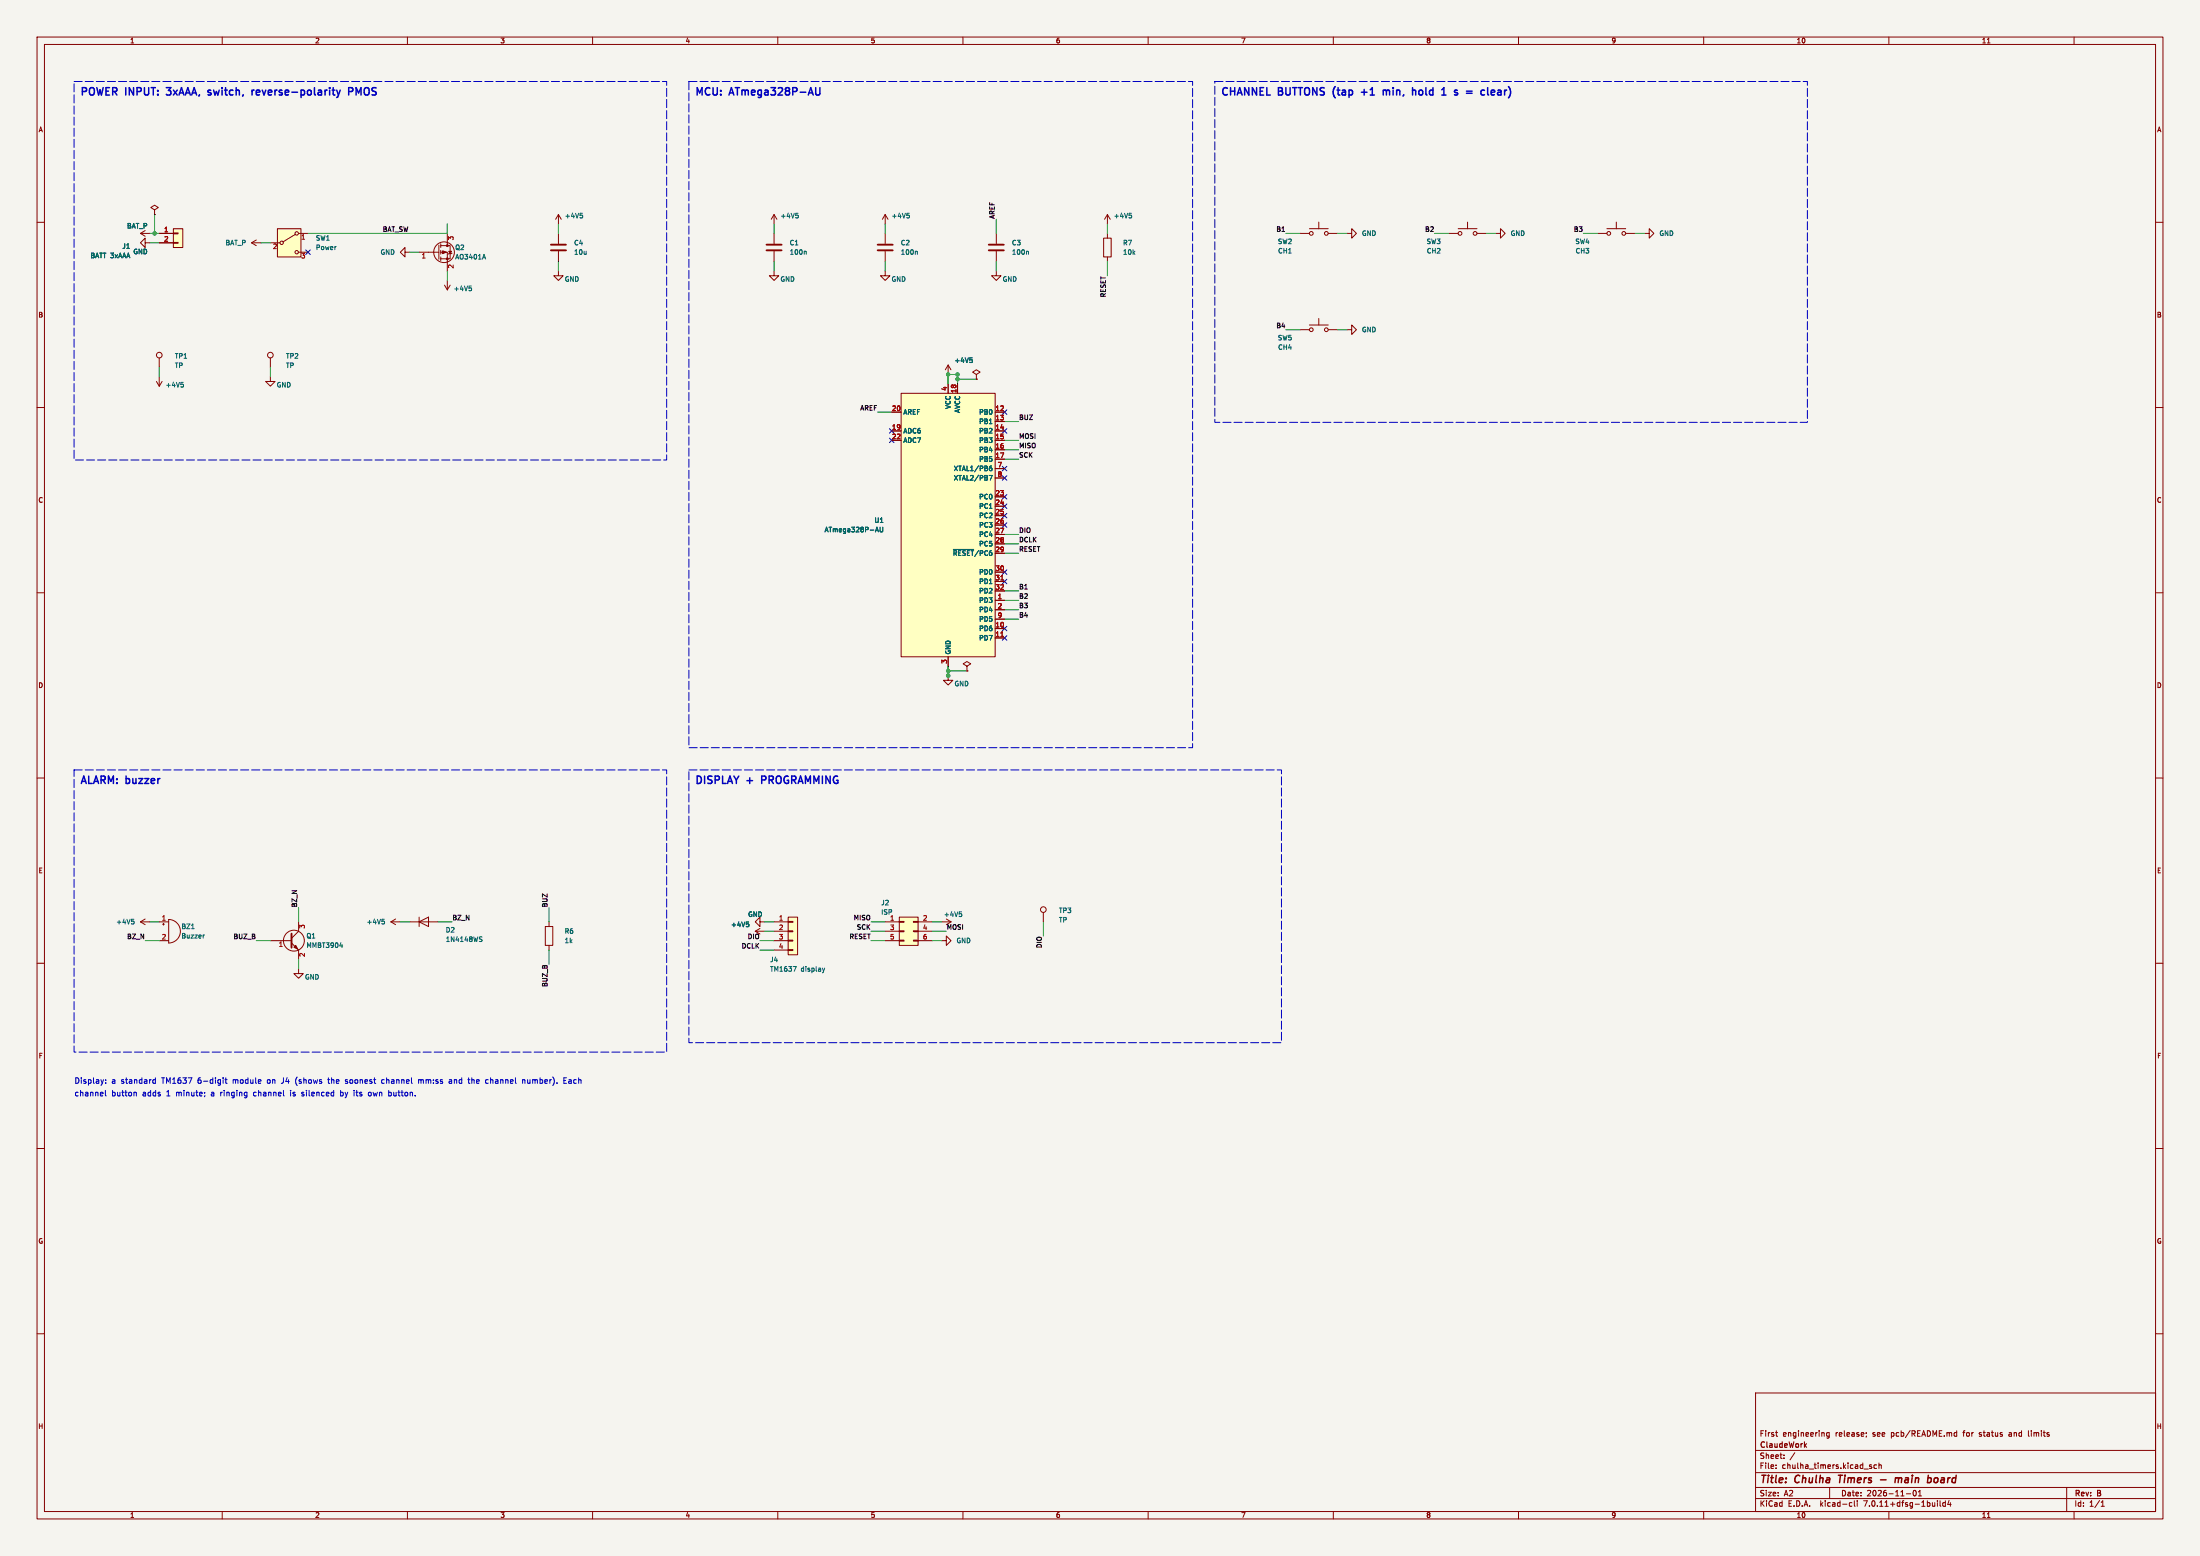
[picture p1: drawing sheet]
<svg xmlns="http://www.w3.org/2000/svg" width="594mm" height="420mm" viewBox="0 0 594 420" stroke-linecap="round" stroke-linejoin="round" font-family="sans-serif">
<path d="M0 0h594v420h-594z" fill="#f5f4ef" stroke="#f5f4ef" stroke-width=".27"/>
<g fill="none" stroke="#840000" stroke-width=".27">
<path d="M10 10h574v400h-574zM12 12h570v396h-570zM60 10v2M110 10v2M160 10v2M210 10v2M260 10v2M310 10v2M360 10v2M410 10v2M460 10v2M510 10v2"/>
<path d="M536.6 11.6h.7M560 10v2M10 60h2M41.7 56.6l1-.6-1-.6-1 .6 1 .6v1.3M41.7 57.9h.1M150.8 57.9v2.6M150.8 57.9l-.8 1.3M150.8 57.9l.7 1.3M209 57.9v2.6M209 57.9l-.8 1.3M209 57.9l.8 1.3M239 57.9v2.6"/>
<path d="M239 57.9l-.8 1.3M239 57.9l.8 1.3M299 57.9v2.6M299 57.9l-.8 1.3M299 57.9l.8 1.3M356.1 60v1.7M396.2 60v1.7M436.4 60v1.7M582 60h2M37.9 63h2.6M37.9 63l1.3 .8M39.2 65.5v-1.2l-1.3 1.2 1.3 1.3v-1.3h1.3"/>
<path d="M39.2 62.2l-1.3 .8M43 63h3.8M43 65.5h3.8M46.8 65.4h1.3v.3h-1.3zM46.8 62.9h1.3v.2h-1.3zM46.8 61.7h2.5v5.1h-2.5zM67.9 65.5l1.3 .8M67.9 65.5h2.6M69.2 64.8l-1.3 .7M73 65.5h2.5M74.9 61.7h6.4v7.6h-6.4zM79.7 63.3l-3.3 2"/>
<path d="M80.6 63h2.6M80.6 68.1h2.6M109.4 68.1v-1.3l-1.3 1.3 1.3 1.2v-1.2h1.2M113.2 68.1h5.3M118.5 66.2v3.8M119 68.1h1.8v5.1M119 66.3h2.5v3.6h-2.5M119 65.8v1M119 67.6v1M119 69.3v1.1M120 77l.8 1.2M120.8 63v3.3"/>
<path d="M120.8 75.7v2.5M121.2 67.8h.7l-.4 .7zM121.5 77l-.7 1.2M122.1 68.3l-1.1 .3M150.8 73.2v1.2h1.2l-1.2 1.3-1.3-1.3h1.3M150.8 63v2.8M150.8 67.8v2.8M209 73.2v1.2h1.3l-1.3 1.3-1.3-1.3h1.3M209 63v2.8M209 67.8v2.8M239 73.2v1.2h1.3l-1.3 1.3-1.3-1.3h1.3M239 63v2.8"/>
<path d="M239 67.8v2.8M269 73.2v1.2h1.3l-1.3 1.3-1.3-1.3h1.3M269 63v2.8M269 67.8v2.8M298 64.3h2v5h-2zM299 63v1.3M299 69.3v1.3M351 63h2.5M353.5 61.7h5.1M358.6 63h2.6M363.7 63h1.3v-1.3l1.2 1.3-1.2 1.3v-1.3M391.2 63h2.5"/>
<path d="M393.7 61.7h5.1M398.8 63h2.5M403.9 63h1.2v-1.3l1.3 1.3-1.3 1.3v-1.3M431.3 63h2.6M433.9 61.7h5M438.9 63h2.6M444 63h1.3v-1.3l1.3 1.3-1.3 1.3v-1.3M43 96.6v2.6M73 96.6v2.6M256 98.5l-.8 1.3M256 98.5v2.6M256 98.5l.8 1.3"/>
<path d="M351 89h2.5M353.5 87.7h5.1M356.1 86v1.7M358.6 89h2.6M363.7 89h1.3v-1.3l1.2 1.3-1.2 1.3v-1.3M10 110h2M42.2 103l.8 1.2M43 101.7v2.5M43.8 103l-.8 1.2M73 101.7v1.3h1.3l-1.3 1.2-1.3-1.2h1.3M240.8 111.2h2.5M240.8 116.3h2.5"/>
<path d="M240.8 118.9h2.5M243.3 106.2h25.4v71.1h-25.4zM256 103.6v2.6M258.5 103.6v2.6M263.6 101.1l1-.7-1-.6-1 .6 1 .7v1.2M263.6 102.3h.1M268.7 111.2h2.5M268.7 113.8h2.5M268.7 116.3h2.5M268.7 118.9h2.5M582 110h2M268.7 121.4h2.5"/>
<path d="M268.7 123.9h2.5M268.7 134.1h2.5M268.7 136.6h2.5M268.7 139.2h2.5M268.7 126.5h2.5M268.7 129h2.5M10 160h2M268.7 141.7h2.5M268.7 144.3h2.5M268.7 146.8h2.5M268.7 149.3h2.5M268.7 154.4h2.5"/>
<path d="M268.7 157h2.5M268.7 159.5h2.5M582 160h2M256 177.3v2.5M261.1 179.8l1-.6-1-.6-1 .6 1 .6v1.3M268.7 162h2.5M268.7 169.7h2.5M268.7 172.2h2.5M268.7 164.6h2.5M268.7 167.1h2.5M256 182.4v1.2h1.3l-1.3 1.3-1.3-1.3h1.3M261.1 181.1h.1"/>
<path d="M10 210h2M582 210h2M10 260h2M37.9 248.8h2.6M37.9 248.8l1.3 .8M39.2 248.1l-1.3 .7M43 253.9h2.5M43 248.8h2.5M43.9 249.5h.5M44.1 249.2v.5M45.5 248.2a3.2 3.2 0 0 1 3.2 3.2 3.2 3.2 0 0 1-3.2 3.1zM73 253.9h5.7"/>
<path d="M78.7 254.5l1.9 1.9v2.6M80.6 248.8v2.6l-1.9 1.9M105.5 248.8h2.6M105.5 248.8l1.3 .8M106.8 248.1l-1.3 .7M110.6 248.8h7.6M113.2 248.8l2.5-1.3v2.6zM113.2 247.5v2.6M147.2 250.1h2.1v5.1h-2.1zM148.2 248.8v1.3M148.2 255.2v1.2M203.9 251.4h2.6"/>
<path d="M203.9 251.4l1.3 .7M205.2 248.8v-1.3l-1.3 1.3 1.3 1.3v-1.3h1.3M205.2 250.6l-1.3 .8M209 253.9h3.8M209 248.8h3.8M209 251.4h3.8M209 256.4h3.8M212.8 256.3h1.3v.3h-1.3zM212.8 253.8h1.3v.2h-1.3zM212.8 251.2h1.3v.3h-1.3zM212.8 248.7h1.3v.2h-1.3zM212.8 247.5h2.6v10.2h-2.6z"/>
<path d="M239 253.9h3.8M239 248.8h3.8M239 251.4h3.8M242.8 253.8h1.3v.2h-1.3zM242.8 251.2h1.3v.3h-1.3zM242.8 248.7h1.3v.2h-1.3zM242.8 247.5h5.1v7.7h-5.1zM246.6 253.8h1.3v.2h-1.3zM246.6 251.2h1.3v.3h-1.3zM246.6 248.7h1.3v.2h-1.3zM247.9 253.9h3.8M247.9 248.8h3.8"/>
<path d="M247.9 251.4h3.8M254.2 253.9h1.3v-1.3l1.3 1.3-1.3 1.3v-1.3M254.2 248.8h2.6M255.5 248.1l1.3 .7M256.8 248.8l-1.3 .8M281.7 246.3v2.5M582 260h2M80.6 261.5v1.3h1.3l-1.3 1.3-1.2-1.3h1.2M10 310h2M582 310h2M10 360h2M474 376h108v32h-108z"/>
<path d="M582 360h2M474 397.5h108M474 391.5h108M479.4 386.7h.6M479.5 396.2v.2M479.5 395.4v.2M479.7 387.6l.3 .1M481.7 393.5v.2M481.7 392.7v.2M484.6 392.1l-1.3 1.9M493.9 386.7h-.4l-.3 .3 .1 .6h.6M493.9 386.7v1.2l-.3 .3-.4-.1"/>
<path d="M503.9 386.7v.2M504 387.6l-.2 .3M505.3 395.4h-.3l-.3 .2 .1 .2 .5 .1v.4h-.6M506.7 395.4h-.5l-.2 .3 .1 .6h.6M507.3 395.5l.6-.1 .1 1M507.3 394.9v1.5M527.7 386.7h.6M527.7 387.6h.6M528.3 386.2v1.5M542.5 387.2v.4M547.7 386.2v1.3l.2 .2M60 408v2"/>
<path d="M110 408v2M160 408v2M210 408v2M260 408v2M310 408v2M360 408v2M410 408v2M460 408v2M474 404.5h108M474 401.5h108M494 401.5v3M499.6 405.6h.4"/>
<path d="M500 406.5l-.4 .1M500.7 405.1v1.3l.2 .2M501.5 405.1v.1M501.5 405.6v1M510 408v2M514.7 403.2h1.2M516.7 402.3h.2a.8 .8 0 0 1 .5 .7 .8 .8 0 0 1-.5 .8 1 1 0 0 1-.2-1.5zM518 403.8h.8M518 402.7l.4-.4v1.5M523.1 405.1v.1M523.1 405.6v1M523.8 405.1v1.3l.2 .2"/>
<path d="M525.2 405.6h-.4l-.3 .3 .2 .6h.5M525.2 405.1v1.5M526.2 405l-.3 1.1h.9M526.6 405.6v1M536.6 409.6h.7M558 401.5v6.5M560 408v2M567.3 406.6h.9M567.3 405.5l.4-.4v1.5"/>
<circle cx="76" cy="65.5" r=".46"/>
<circle cx="80.1" cy="68.1" r=".46"/>
<circle cx="80.1" cy="63" r=".46"/>
<circle cx="119.9" cy="68.1" r="2.79"/>
<circle cx="354" cy="63" r=".51"/>
<circle cx="358.1" cy="63" r=".51"/>
<circle cx="394.2" cy="63" r=".51"/>
<circle cx="398.3" cy="63" r=".51"/>
<circle cx="434.4" cy="63" r=".51"/>
<circle cx="438.4" cy="63" r=".51"/>
<circle cx="43" cy="95.9" r=".76"/>
<circle cx="73" cy="95.9" r=".76"/>
<circle cx="354" cy="89" r=".51"/>
<circle cx="358.1" cy="89" r=".51"/>
<circle cx="79.3" cy="253.9" r="2.82"/>
<circle cx="281.7" cy="245.5" r=".76"/>
</g>
<path d="M496.4 398.2h1.1M496.9 398.2l-.2 2M507.7 399.4h1.6M511.8 399.1l.6-.2 .2 .2M511.8 398.9l-.2 1.3M512.6 399.1l-.1 1.1M513.4 399a.5 .5 0 0 0-.8 .1M522.9 398.9l-.5 .2-.2 .7 .3 .4 .5-.1" fill="none" stroke="#840000" stroke-width=".4"/>
<path d="M148.7 67.6h4.1M148.7 66h4.1M207 67.6h4M207 66h4M237 67.6h4M237 66h4M267 67.6h4M267 66h4M78.7 252v3.8" fill="none" stroke="#840000" stroke-width=".51"/>
<g fill="none" stroke="#006464" stroke-width=".27">
<path d="M156.7 57.6h.6M157.1 58.1l.2 .2-.2 .5M214.9 57.6h.6M215.3 58.1l.2 .2-.2 .5M244.9 57.6h.6M245.3 58.1l.2 .2-.2 .5M304.9 57.6h.6M305.3 58.1l.2 .2-.2 .5M126.7 77.2h.6M127.1 77.7l.2 .2-.2 .6M130.7 68.7l.4 1.2M217.5 67.8l.2 .2v.7"/>
<path d="M247.5 67.8l.2 .2v.7M277.5 67.8l.2 .2v.7M261.9 96.6h.6M262.3 97.1l.2 .2-.2 .6M48.9 103.2h.6M49.3 103.7l.2 .2-.2 .6M267.1 128.3h.8l-.5 1.3M267.2 126.4l.4-.1 .3 .2-.2 .5-.5-.1M267.7 125.8l-.5 .3M236.5 143.2h.6M236.8 142.3l.4 1.3M237.6 142.3v1l.3 .3 .4-.3v-1"/>
<path d="M257.4 148.3h5.5M35.5 248.1h.6M36 248.6l.2 .3-.2 .5M51.7 250.7h.7M55.2 252.4h-.2M91.7 255.3h.8M92.3 254.9v.8M103.2 248.1h.6M103.6 248.6l.2 .3-.2 .5M129.7 253.5l.3 .1 .1 .3-.5 .2M129.7 252.9h.4M201.5 248.9h.6"/>
<path d="M202 249.4l.2 .2-.2 .5M259 246.1h.6M259.4 246.6l.3 .3-.3 .5M214.1 260.9h.9l-.6 1.3M222.1 261.3l.3 .9M222.4 262.2l-.2 .3M222.7 261.3l-.3 .9"/>
</g>
<g fill="#840000" stroke="#840000" stroke-width=".27">
<path d="M79.4 255.7l.5-.5 .5 1z"/>
<path d="M119.5 67.7l1 .4-1 .4z"/>
<circle cx="120.8" cy="69.9" r=".25"/>
<circle cx="120.8" cy="66.3" r=".25"/>
</g>
<g fill="#ffffc2" stroke="#ffffc2" stroke-width=".27">
<path d="M243.3 106.2h25.4v71.1h-25.4z"/>
<path d="M242.8 247.5h5.1v7.7h-5.1z"/>
<path d="M212.8 247.5h2.6v10.2h-2.6z"/>
<path d="M74.9 61.7h6.4v7.6h-6.4z"/>
<path d="M46.8 61.7h2.5v5.1h-2.5z"/>
</g>
<path d="M270.2 156.5h.7M270.2 171.8h.7" fill="none" stroke="#a90000" stroke-width=".27"/>
<g fill="none" stroke="#0000c2" stroke-width=".4">
<path d="M44.9 23.7h1.2M44.9 25.5l.3 .2M56.4 25l.5 .1 .1 .3-.3 .3h-.4M56.4 24.3l.5 .1M68.6 24.3l-.6 .4M69.9 24.3h-.4l-.3 .3 .1 1 .6 .1M70.1 24.8l-.9 .2M94.1 24.7l1-.1 .2-.3-.1-.5-.3-.1h-.8v2M96.8 25.1l-.7-1.4v2M221.4 23.7l-.1 1.8-.3 .2-.7-.2M367.6 24.9h1.5M368.3 24.1v1.6"/>
<path d="M373.5 24.5l.5-.2 .3 .3M373.5 24.3v1.4M374.3 24.6l.3-.3 .6 .3M374.3 24.6v1.1M384 24.4l-.5-.1-.4 .4 .2 .9h.7M396 24.6h1.5M396 25.2h1.5M400 25.6h.8M400 24.4h.8M401.7 23.7v1.7M404.4 24.4h.8l.1 1.3M405.3 24.8l-.7 .1-.3 .3 .3 .5 .7-.1"/>
<path d="M205.7 210.5h.7M206.4 209.5h-.7v2"/>
</g>
<g fill="none" stroke="#0000c2" stroke-width=".27">
<path d="M28.5 294.3v1.3l.2 .2M28.5 292.3v.1M28.5 291.5v.1M36.4 294.8l.4 .2v.8M41.4 292.3h.6M41.4 291.5h.6M42 290.9v1.5M55.2 294.9v.1M55.3 295.7l-.1 .3M60.2 290.9v.2M60.2 291.4v1M60.7 291.4h.6"/>
<path d="M61 290.9v1.3l.3 .2M68.5 295v.7M76 292.4h.1M78.5 294.3v.2M78.5 294.8v1M80 291l-.2 .7 .2 1M81.5 295.7l.4 .1M81.9 294.8l-.4 .2v.2l.4 .1M88.5 291.4h.5M88.7 290.9v1.3l.3 .2M92 294.9h.5M92 295.7h.5"/>
<path d="M92 294.3v1.5M93.2 292.3h.6M93.8 291.5l-.3-.1-.3 .2 .1 .2 .5 .2M96.1 294.8h.6M99.6 294.9l.4-.1 .2 .3-.1 .6h-.5M103.7 291.5l-.4-.1-.3 .3 .2 .6h.5M105.1 294.8l.6 .3-.1 .6-.5 .1M113 291.6l.5-.2 .2 .2M113 291.4v1M113.7 291.6v.8M113.9 291.4l-.2 .2M121.2 292.2l.3 .2 .5-.1"/>
<path d="M121.3 291.5h.6l.1 .9M122 291.8l-.8 .3M127.4 290.9v1.5M127.6 291.4l-.2 .2M141.1 291.6l.6-.1v.9M141.1 291.4v1M142.5 291.4v.8l.2 .2M152.2 291.6h.5M153 290.9h-.8v1.5h.8M154 291.4l-.4 .1M154.1 291.8l-.6 .3 .1 .2 .5 .1"/>
</g>
<path d="M20 22h160v102.2h-160v-102.2M186 22h136v179.8h-136v-179.8M328 22h160v92h-160v-92M20 207.8h160v76.2h-160v-76.2M186 207.8h160v73.6h-160v-73.6" fill="none" stroke="#0000c2" stroke-width=".27" stroke-dasharray="2.2 .8"/>
<g fill="none" stroke="#009600" stroke-width=".27">
<path d="M41.7 57.9v5.1M269 59.2v3.8M40.5 63h2.5M40.5 65.5h2.5M70.5 65.5h2.5M110.6 68.1h2.6M120.8 60.5v2.5h-37.6M120.8 73.2v2.5M150.8 60.5v2.5M150.8 70.6v2.6M209 60.5v2.5M209 70.6v2.6"/>
<path d="M239 60.5v2.5M239 70.6v2.6M269 70.6v2.6M299 60.5v2.5M299 70.6v3.8M347.2 63h3.8M361.2 63h2.5M387.3 63h3.9M401.3 63h2.6M427.5 63h3.8M441.5 63h2.5M43 99.2v2.5"/>
<path d="M73 99.2v2.5M347.2 89h3.8M361.2 89h2.5M236.9 111.2h3.9M256 101.1h.1M256 101.1h2.5v2.5M256 101.1v2.5M258.5 102.3h5.1M271.2 118.9h3.8M271.2 113.8h3.8M271.2 121.4h3.8M271.2 123.9h3.8"/>
<path d="M271.2 144.3h3.8M271.2 149.3h3.8M271.2 146.8h3.8M271.2 159.5h3.8M256 179.8v2.6M271.2 164.6h3.8M271.2 167.1h3.8M271.2 162h3.8M256 182.4h.1M256 181.1h5.1M39.2 253.9h3.8M40.5 248.8h2.5"/>
<path d="M69.2 253.9h3.8M80.6 245v3.8M80.6 259v2.5M108.1 248.8h2.5M118.2 248.8h3.9M148.2 245v3.8M148.2 256.4v3.8M205.2 253.9h3.8M205.2 256.4h3.8M206.5 248.8h2.5M206.5 251.4h2.5M235.2 253.9h3.8"/>
<path d="M235.2 248.8h3.8M235.2 251.4h3.8M251.7 253.9h2.5M251.7 248.8h2.5M251.7 251.4h3.8M281.7 248.8v3.8"/>
</g>
<g fill="none" stroke="#000084" stroke-width=".27">
<path d="M82.6 67.5l1.2 1.2M83.8 67.5l-1.2 1.2M240.2 115.7l1.2 1.2M240.2 118.2l1.2 1.3M241.4 115.7l-1.2 1.2M241.4 118.2l-1.2 1.3M270.6 115.7l1.2 1.2M270.6 110.6l1.2 1.2M271.8 115.7l-1.2 1.2M271.8 110.6l-1.2 1.2M270.6 128.4l1.2 1.2M270.6 133.5l1.2 1.2"/>
<path d="M270.6 136l1.2 1.2M270.6 125.9l1.2 1.2M270.6 138.6l1.2 1.2M271.8 128.4l-1.2 1.2M271.8 133.5l-1.2 1.2M271.8 136l-1.2 1.2M271.8 125.9l-1.2 1.2M271.8 138.6l-1.2 1.2M270.6 156.3l1.2 1.3M270.6 141.1l1.2 1.2M270.6 153.8l1.2 1.2M271.8 156.3l-1.2 1.3"/>
<path d="M271.8 141.1l-1.2 1.2M271.8 153.8l-1.2 1.2M270.6 171.6l1.2 1.2M270.6 169.1l1.2 1.2M271.8 171.6l-1.2 1.2M271.8 169.1l-1.2 1.2"/>
</g>
<g fill="#009600" stroke="#009600" stroke-width=".27">
<circle cx="41.7" cy="63" r=".46"/>
<circle cx="256" cy="101.1" r=".46"/>
<circle cx="258.5" cy="102.3" r=".46"/>
<circle cx="258.5" cy="101.1" r=".46"/>
<circle cx="256" cy="182.4" r=".46"/>
<circle cx="256" cy="181.1" r=".46"/>
</g>
<g font-size="2.8" fill="#0000c2">
<text x="21.5" y="26.3">POWER</text>
<text x="34" y="26.3">INPUT:</text>
<text x="46" y="26.3">3xAAA,</text>
<text x="57.9" y="26.3">switch,</text>
<text x="70.5" y="26.3">reverse-polarity</text>
<text x="97.4" y="26.3">PMOS</text>
<text x="187.5" y="26.3">MCU:</text>
<text x="197.2" y="26.3">ATmega328P-AU</text>
<text x="329.5" y="26.3">CHANNEL</text>
<text x="345.3" y="26.3">BUTTONS</text>
<text x="360.8" y="26.3">(tap</text>
<text x="369.2" y="26.3">+1</text>
<text x="375.9" y="26.3">min,</text>
<text x="384.6" y="26.3">hold</text>
<text x="393.4" y="26.3">1</text>
<text x="397.7" y="26.3">s</text>
<text x="401.6" y="26.3">=</text>
<text x="406.4" y="26.3">clear)</text>
<text x="21.5" y="212.2">ALARM: buzzer</text>
<text x="187.5" y="212.2">DISPLAY</text>
<text x="201.7" y="212.2">+</text>
<text x="206.5" y="212.2">PROGRAMMING</text>
</g>
<g font-size="2.8" fill="#840000">
<text x="475" y="400.9">Title:</text>
<text x="484.7" y="400.9">Chulha</text>
<text x="497.3" y="400.9">Timers</text>
<text x="514.1" y="400.9">main</text>
<text x="523.7" y="400.9">board</text>
</g>
<g font-size="2.1" fill="#0000c2">
<text x="20" y="292.7">Display:</text>
<text x="30.1" y="292.7">a</text>
<text x="32.7" y="292.7">standard</text>
<text x="43.8" y="292.7">TM1637</text>
<text x="53.7" y="292.7">6-digit</text>
<text x="63.3" y="292.7">module</text>
<text x="72.7" y="292.7">on</text>
<text x="76.7" y="292.7">J4</text>
<text x="80.6" y="292.7">(shows</text>
<text x="89.6" y="292.7">the</text>
<text x="94.4" y="292.7">soonest</text>
<text x="104.4" y="292.7">channel</text>
<text x="114.5" y="292.7">mm:ss</text>
<text x="122.9" y="292.7">and</text>
<text x="128.3" y="292.7">the</text>
<text x="133.1" y="292.7">channel</text>
<text x="143.2" y="292.7">number).</text>
<text x="154.5" y="292.7">Each</text>
<text x="20" y="296.1">channel</text>
<text x="30.1" y="296.1">button</text>
<text x="38.5" y="296.1">adds</text>
<text x="45.1" y="296.1">1</text>
<text x="47.8" y="296.1">minute;</text>
<text x="57.4" y="296.1">a</text>
<text x="60.1" y="296.1">ringing</text>
<text x="69.2" y="296.1">channel</text>
<text x="79.3" y="296.1">is</text>
<text x="82.5" y="296.1">silenced</text>
<text x="93.1" y="296.1">by</text>
<text x="96.9" y="296.1">its</text>
<text x="101" y="296.1">own</text>
<text x="106.5" y="296.1">button.</text>
</g>
<g font-size="2.1" fill="#840000">
<text x="475" y="388">First</text>
<text x="481.3" y="388">engineering</text>
<text x="495.6" y="388">release;</text>
<text x="505.8" y="388">see</text>
<text x="510.8" y="388">pcb/README.md</text>
<text x="530.5" y="388">for</text>
<text x="534.9" y="388">status</text>
<text x="543.1" y="388">and</text>
<text x="548.5" y="388">limits</text>
<text x="475" y="394">Sheet:</text>
<text x="475" y="391.2">ClaudeWork</text>
<text x="475" y="396.7">File:</text>
<text x="481.1" y="396.7">chulha_timers.kicad_sch</text>
<text x="475" y="406.9">KiCad</text>
<text x="475" y="404.1">Size:</text>
<text x="481.7" y="404.1">A2</text>
<text x="482.7" y="406.9">E.D.A.</text>
<text x="491.6" y="406.9">kicad-cli</text>
<text x="497" y="404.1">Date:</text>
<text x="503.5" y="406.9">7.0.11+dfsg-1build4</text>
<text x="504" y="404.1">2026-11-01</text>
<text x="560" y="404.3">Rev:</text>
<text x="560" y="406.9">Id:</text>
<text x="564.1" y="406.9">1/1</text>
<text x="566.4" y="404.3">B</text>
</g>
<g font-size="1.8" fill="#840000">
<text x="35" y="11.9">1</text>
<text x="85" y="11.9">2</text>
<text x="135" y="11.9">3</text>
<text x="185" y="11.9">4</text>
<text x="235" y="11.9">5</text>
<text x="285" y="11.9">6</text>
<text x="335" y="11.9">7</text>
<text x="385" y="11.9">8</text>
<text x="435" y="11.9">9</text>
<text x="485" y="11.9">10</text>
<text x="535" y="11.9">11</text>
<text x="10.3" y="35.9">A</text>
<text x="582.3" y="35.9">A</text>
<text x="10.3" y="85.9">B</text>
<text x="582.3" y="85.9">B</text>
<text x="10.3" y="135.9">C</text>
<text x="582.3" y="135.9">C</text>
<text x="10.3" y="185.9">D</text>
<text x="582.3" y="185.9">D</text>
<text x="10.3" y="235.9">E</text>
<text x="582.3" y="235.9">E</text>
<text x="10.3" y="285.9">F</text>
<text x="582.3" y="285.9">F</text>
<text x="10.3" y="335.9">G</text>
<text x="582.3" y="335.9">G</text>
<text x="10.2" y="385.9">H</text>
<text x="582.2" y="385.9">H</text>
<text x="35" y="409.9">1</text>
<text x="85" y="409.9">2</text>
<text x="135" y="409.9">3</text>
<text x="185" y="409.9">4</text>
<text x="235" y="409.9">5</text>
<text x="285" y="409.9">6</text>
<text x="335" y="409.9">7</text>
<text x="385" y="409.9">8</text>
<text x="435" y="409.9">9</text>
<text x="485" y="409.9">10</text>
<text x="535" y="409.9">11</text>
</g>
<g font-size="1.8" fill="#006464">
<text x="152.4" y="59.1">+4V5</text>
<text x="210.6" y="59.1">+4V5</text>
<text x="240.6" y="59.1">+4V5</text>
<text x="300.6" y="59.1">+4V5</text>
<text x="34.2" y="61.9">BAT_P</text>
<text x="85.2" y="65.1">SW1</text>
<text x="367.6" y="63.9">GND</text>
<text x="407.8" y="63.9">GND</text>
<text x="447.9" y="63.9">GND</text>
<text x="24.3" y="69.9">BATT 3xAAA</text>
<text x="32.9" y="67.3">J1</text>
<text x="35.9" y="68.8">GND</text>
<text x="60.8" y="66.4">BAT_P</text>
<text x="85.2" y="67.7">Power</text>
<text x="102.6" y="68.9">GND</text>
<text x="122.8" y="70.2">AO3401A</text>
<text x="122.8" y="67.7">Q2</text>
<text x="154.9" y="66.4">C4</text>
<text x="154.9" y="68.9">10u</text>
<text x="213.1" y="66.4">C1</text>
<text x="213.1" y="68.9">100n</text>
<text x="243.1" y="66.4">C2</text>
<text x="243.1" y="68.9">100n</text>
<text x="273.1" y="66.4">C3</text>
<text x="273.1" y="68.9">100n</text>
<text x="303.1" y="66.4">R7</text>
<text x="303.1" y="68.9">10k</text>
<text x="344.9" y="66.1">SW2</text>
<text x="345" y="68.6">CH1</text>
<text x="385.1" y="66.1">SW3</text>
<text x="385.1" y="68.6">CH2</text>
<text x="425.2" y="66.1">SW4</text>
<text x="425.3" y="68.6">CH3</text>
<text x="152.4" y="76.2">GND</text>
<text x="210.6" y="76.2">GND</text>
<text x="240.6" y="76.2">GND</text>
<text x="270.6" y="76.2">GND</text>
<text x="122.4" y="78.8">+4V5</text>
<text x="367.6" y="89.9">GND</text>
<text x="344.9" y="92.1">SW5</text>
<text x="345" y="94.6">CH4</text>
<text x="47.1" y="97">TP1</text>
<text x="47.1" y="99.5">TP</text>
<text x="77.1" y="97">TP2</text>
<text x="77.1" y="99.5">TP</text>
<text x="257.6" y="98.1">+4V5</text>
<text x="44.6" y="104.8">+4V5</text>
<text x="74.6" y="104.8">GND</text>
<text x="243.8" y="112.1">AREF</text>
<text x="256.9" y="110.5" transform="rotate(-90 256.9 110.5)">VCC</text>
<text x="259.4" y="111.6" transform="rotate(-90 259.4 111.6)">AVCC</text>
<text x="264.2" y="112.1">PB0</text>
<text x="243.8" y="117.2">ADC6</text>
<text x="243.8" y="119.7">ADC7</text>
<text x="264.2" y="114.6">PB1</text>
<text x="264.2" y="117.2">PB2</text>
<text x="264.2" y="119.7">PB3</text>
<text x="264.2" y="122.3">PB4</text>
<text x="264.2" y="124.8">PB5</text>
<text x="257.4" y="127.3">XTAL1/PB6</text>
<text x="257.4" y="129.9">XTAL2/PB7</text>
<text x="264.2" y="135">PC0</text>
<text x="264.2" y="137.5">PC1</text>
<text x="222.5" y="143.9">ATmega328P-AU</text>
<text x="236" y="141.3">U1</text>
<text x="264.2" y="140">PC2</text>
<text x="264.2" y="142.6">PC3</text>
<text x="264.2" y="145.1">PC4</text>
<text x="264.2" y="147.7">PC5</text>
<text x="257.2" y="150.2">~{RESET}/PC6</text>
<text x="264.2" y="155.3">PD0</text>
<text x="264.2" y="157.8">PD1</text>
<text x="264.2" y="160.4">PD2</text>
<text x="264.2" y="162.9">PD3</text>
<text x="264.2" y="165.4">PD4</text>
<text x="264.2" y="168">PD5</text>
<text x="264.2" y="170.5">PD6</text>
<text x="264.2" y="173.1">PD7</text>
<text x="256.9" y="176.8" transform="rotate(-90 256.9 176.8)">GND</text>
<text x="257.6" y="185.4">GND</text>
<text x="237.8" y="244.5">J2</text>
<text x="31.3" y="249.7">+4V5</text>
<text x="48.9" y="251">BZ1</text>
<text x="98.9" y="249.7">+4V5</text>
<text x="120.2" y="251.9">D2</text>
<text x="197.3" y="250.4">+4V5</text>
<text x="201.9" y="247.7">GND</text>
<text x="237.8" y="247.1">ISP</text>
<text x="254.7" y="247.7">+4V5</text>
<text x="285.8" y="246.6">TP3</text>
<text x="285.8" y="249.2">TP</text>
<text x="48.9" y="253.5">Buzzer</text>
<text x="82.6" y="253.5">Q1</text>
<text x="82.6" y="256">MMBT3904</text>
<text x="120.2" y="254.4">1N4148WS</text>
<text x="152.3" y="252.2">R6</text>
<text x="152.3" y="254.8">1k</text>
<text x="258.2" y="254.8">GND</text>
<text x="207.8" y="259.9">J4</text>
<text x="207.8" y="262.4">TM1637</text>
<text x="216.2" y="262.4">display</text>
<text x="82.2" y="264.6">GND</text>
</g>
<g font-size="1.8" fill="#0f0f0f">
<text x="268.7" y="59.2" transform="rotate(-90 268.7 59.2)">AREF</text>
<text x="103.2" y="62.7">BAT_SW</text>
<text x="344.5" y="62.7">B1</text>
<text x="384.7" y="62.7">B2</text>
<text x="424.8" y="62.7">B3</text>
<text x="298.7" y="80.4" transform="rotate(-90 298.7 80.4)">RESET</text>
<text x="344.5" y="88.7">B4</text>
<text x="232.2" y="110.9">AREF</text>
<text x="275" y="113.4">BUZ</text>
<text x="275" y="118.5">MOSI</text>
<text x="275" y="121.1">MISO</text>
<text x="275" y="123.6">SCK</text>
<text x="275" y="143.9">DIO</text>
<text x="275" y="146.5">DCLK</text>
<text x="275" y="149">RESET</text>
<text x="275" y="159.2">B1</text>
<text x="275" y="161.7">B2</text>
<text x="275" y="166.8">B4</text>
<text x="275" y="164.2">B3</text>
<text x="80.3" y="245" transform="rotate(-90 80.3 245)">BZ_N</text>
<text x="147.9" y="245" transform="rotate(-90 147.9 245)">BUZ</text>
<text x="122.1" y="248.5">BZ_N</text>
<text x="230.4" y="248.5">MISO</text>
<text x="231.2" y="251">SCK</text>
<text x="255.5" y="251">MOSI</text>
<text x="34.2" y="253.6">BZ_N</text>
<text x="62.9" y="253.6">BUZ_B</text>
<text x="200.1" y="256.1">DCLK</text>
<text x="201.8" y="253.6">DIO</text>
<text x="229.2" y="253.6">RESET</text>
<text x="281.4" y="256" transform="rotate(-90 281.4 256)">DIO</text>
<text x="147.9" y="266.5" transform="rotate(-90 147.9 266.5)">BUZ_B</text>
</g>
<g font-size="1.8" fill="#a90000">
<text x="44.2" y="62.7">1</text>
<text x="44.2" y="65.3">2</text>
<text x="81.2" y="65">1</text>
<text x="122.8" y="65" transform="rotate(-90 122.8 65)">3</text>
<text x="73.6" y="67.5">2</text>
<text x="81.2" y="70.1">3</text>
<text x="113.7" y="70.1">1</text>
<text x="122.8" y="72.6" transform="rotate(-90 122.8 72.6)">2</text>
<text x="255.7" y="105.6" transform="rotate(-90 255.7 105.6)">4</text>
<text x="258.3" y="106.2" transform="rotate(-90 258.3 106.2)">18</text>
<text x="240.7" y="111">20</text>
<text x="268.7" y="111">12</text>
<text x="268.7" y="113.5">13</text>
<text x="240.7" y="116.1">19</text>
<text x="240.7" y="118.6">22</text>
<text x="268.7" y="116.1">14</text>
<text x="268.7" y="118.6">15</text>
<text x="268.7" y="121.1">16</text>
<text x="268.7" y="123.7">17</text>
<text x="269.3" y="126.2">7</text>
<text x="269.3" y="128.8">8</text>
<text x="268.7" y="133.8">23</text>
<text x="268.7" y="136.4">24</text>
<text x="268.7" y="138.9">25</text>
<text x="268.7" y="141.5">26</text>
<text x="268.7" y="144">27</text>
<text x="268.7" y="146.5">28</text>
<text x="268.7" y="149.1">29</text>
<text x="268.7" y="154.2">30</text>
<text x="268.7" y="156.7">31</text>
<text x="268.7" y="159.2">32</text>
<text x="269.3" y="161.8">1</text>
<text x="269.3" y="164.3">2</text>
<text x="269.3" y="166.9">9</text>
<text x="268.7" y="169.4">10</text>
<text x="268.7" y="171.9">11</text>
<text x="255.7" y="179.3" transform="rotate(-90 255.7 179.3)">3</text>
<text x="43.6" y="248.6">1</text>
<text x="82.6" y="250.8" transform="rotate(-90 82.6 250.8)">3</text>
<text x="210.2" y="248.6">1</text>
<text x="210.2" y="251.1">2</text>
<text x="240.2" y="248.6">1</text>
<text x="240.2" y="251.1">3</text>
<text x="249.1" y="248.6">2</text>
<text x="249.1" y="251.1">4</text>
<text x="43.6" y="253.6">2</text>
<text x="75.2" y="255.9">1</text>
<text x="210.2" y="253.6">3</text>
<text x="210.2" y="256.2">4</text>
<text x="240.2" y="253.6">5</text>
<text x="249.1" y="253.6">6</text>
<text x="82.6" y="258.4" transform="rotate(-90 82.6 258.4)">2</text>
</g>
</svg>
